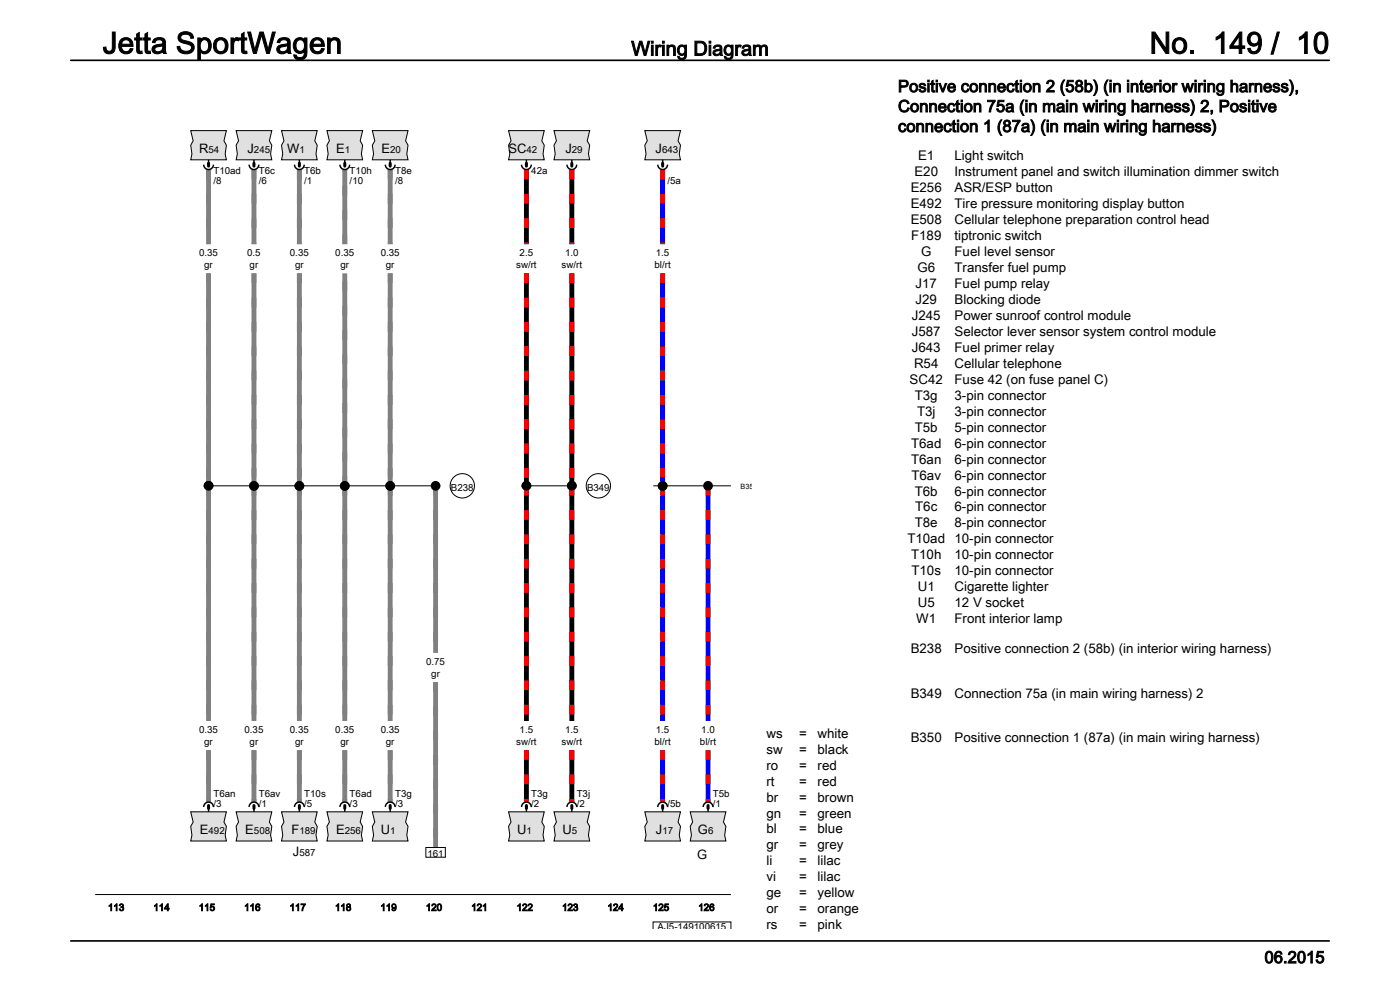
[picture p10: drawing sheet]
<svg xmlns="http://www.w3.org/2000/svg" width="297mm" height="210mm" viewBox="0 0 297 210" stroke-linecap="round" stroke-linejoin="round" font-family="sans-serif">
<g fill="none" stroke="#000" stroke-width=".21">
<path d="M43.7 103.1h49.2zM20.2 189.8h134.9M138.5 197v-1.4h16.6v1.4"/>
<circle cx="98.1" cy="103.1" r="2.58"/>
</g>
<path d="M59.7 27.7h7.6l-.5 2.2 .5 .9-.3 1.9 .3 1.2h-7.6l.3-1.2-.3-1.9 .5-.9z" fill="#e0e0e0"/>
<path d="M59.7 27.7h7.6l-.5 2.2 .5 .9-.3 1.9 .3 1.2h-7.6l.3-1.2-.3-1.9 .5-.9z" fill="none" stroke="#000" stroke-width=".21"/>
<path d="M59.7 172.2h7.6l-.5 2.2 .5 .9-.3 1.9 .3 1.2h-7.6l.3-1.2-.3-1.9 .5-.9z" fill="#e0e0e0"/>
<path d="M59.7 172.2h7.6l-.5 2.2 .5 .9-.3 1.9 .3 1.2h-7.6l.3-1.2-.3-1.9 .5-.9z" fill="none" stroke="#000" stroke-width=".21"/>
<path d="M50.1 172.2h7.6l-.6 2.2 .6 .9-.3 1.9 .3 1.2h-7.6l.3-1.2-.3-1.9 .5-.9z" fill="#e0e0e0"/>
<path d="M50.1 172.2h7.6l-.6 2.2 .6 .9-.3 1.9 .3 1.2h-7.6l.3-1.2-.3-1.9 .5-.9z" fill="none" stroke="#000" stroke-width=".21"/>
<path d="M69.4 172.2h7.5l-.5 2.2 .5 .9-.2 1.9 .2 1.2h-7.5l.2-1.2-.2-1.9 .5-.9z" fill="#e0e0e0"/>
<path d="M69.4 172.2h7.5l-.5 2.2 .5 .9-.2 1.9 .2 1.2h-7.5l.2-1.2-.2-1.9 .5-.9z" fill="none" stroke="#000" stroke-width=".21"/>
<path d="M79 172.2h7.6l-.6 2.2 .6 .9-.3 1.9 .3 1.2h-7.6l.2-1.2-.2-1.9 .5-.9z" fill="#e0e0e0"/>
<path d="M79 172.2h7.6l-.6 2.2 .6 .9-.3 1.9 .3 1.2h-7.6l.2-1.2-.2-1.9 .5-.9z" fill="none" stroke="#000" stroke-width=".21"/>
<path d="M69.4 27.7h7.5l-.5 2.2 .5 .9-.2 1.9 .2 1.2h-7.5l.2-1.2-.2-1.9 .5-.9z" fill="#e0e0e0"/>
<path d="M69.4 27.7h7.5l-.5 2.2 .5 .9-.2 1.9 .2 1.2h-7.5l.2-1.2-.2-1.9 .5-.9z" fill="none" stroke="#000" stroke-width=".21"/>
<path d="M79 27.7h7.6l-.6 2.2 .6 .9-.3 1.9 .3 1.2h-7.6l.2-1.2-.2-1.9 .5-.9z" fill="#e0e0e0"/>
<path d="M79 27.7h7.6l-.6 2.2 .6 .9-.3 1.9 .3 1.2h-7.6l.2-1.2-.2-1.9 .5-.9z" fill="none" stroke="#000" stroke-width=".21"/>
<path d="M107.9 27.7h7.6l-.6 2.2 .6 .9-.3 1.9 .3 1.2h-7.6l.2-1.2-.2-1.9 .5-.9z" fill="#e0e0e0"/>
<g fill="none" stroke="#000" stroke-width=".21">
<path d="M107.9 27.7h7.6l-.6 2.2 .6 .9-.3 1.9 .3 1.2h-7.6l.2-1.2-.2-1.9 .5-.9zM110.7 103.1h11.6z"/>
<circle cx="126.9" cy="103.1" r="2.58"/>
</g>
<path d="M117.5 27.7h7.6l-.5 2.2 .5 .9-.3 1.9 .3 1.2h-7.6l.3-1.2-.3-1.9 .5-.9z" fill="#e0e0e0"/>
<path d="M117.5 27.7h7.6l-.5 2.2 .5 .9-.3 1.9 .3 1.2h-7.6l.3-1.2-.3-1.9 .5-.9z" fill="none" stroke="#000" stroke-width=".21"/>
<path d="M107.9 172.2h7.6l-.6 2.2 .6 .9-.3 1.9 .3 1.2h-7.6l.2-1.2-.2-1.9 .5-.9z" fill="#e0e0e0"/>
<path d="M107.9 172.2h7.6l-.6 2.2 .6 .9-.3 1.9 .3 1.2h-7.6l.2-1.2-.2-1.9 .5-.9z" fill="none" stroke="#000" stroke-width=".21"/>
<path d="M117.5 172.2h7.6l-.5 2.2 .5 .9-.3 1.9 .3 1.2h-7.6l.3-1.2-.3-1.9 .5-.9z" fill="#e0e0e0"/>
<path d="M138.6 103.1h16.5M117.5 172.2h7.6l-.5 2.2 .5 .9-.3 1.9 .3 1.2h-7.6l.3-1.2-.3-1.9 .5-.9z" fill="none" stroke="#000" stroke-width=".21"/>
<path d="M136.8 172.2h7.6l-.6 2.2 .6 .9-.3 1.9 .3 1.2h-7.6l.2-1.2-.2-1.9 .5-.9z" fill="#e0e0e0"/>
<path d="M136.8 172.2h7.6l-.6 2.2 .6 .9-.3 1.9 .3 1.2h-7.6l.2-1.2-.2-1.9 .5-.9z" fill="none" stroke="#000" stroke-width=".21"/>
<path d="M146.4 172.2h7.6l-.5 2.2 .5 .9-.3 1.9 .3 1.2h-7.6l.3-1.2-.3-1.9 .5-.9z" fill="#e0e0e0"/>
<path d="M146.4 172.2h7.6l-.5 2.2 .5 .9-.3 1.9 .3 1.2h-7.6l.3-1.2-.3-1.9 .5-.9z" fill="none" stroke="#000" stroke-width=".21"/>
<path d="M136.8 27.7h7.6l-.6 2.2 .6 .9-.3 1.9 .3 1.2h-7.6l.2-1.2-.2-1.9 .5-.9z" fill="#e0e0e0"/>
<path d="M136.8 27.7h7.6l-.6 2.2 .6 .9-.3 1.9 .3 1.2h-7.6l.2-1.2-.2-1.9 .5-.9z" fill="none" stroke="#000" stroke-width=".21"/>
<path d="M40.5 27.7h7.5l-.5 2.2 .5 .9-.2 1.9 .2 1.2h-7.5l.2-1.2-.2-1.9 .5-.9z" fill="#e0e0e0"/>
<path d="M40.5 27.7h7.5l-.5 2.2 .5 .9-.2 1.9 .2 1.2h-7.5l.2-1.2-.2-1.9 .5-.9z" fill="none" stroke="#000" stroke-width=".21"/>
<path d="M50.1 27.7h7.6l-.6 2.2 .6 .9-.3 1.9 .3 1.2h-7.6l.3-1.2-.3-1.9 .5-.9z" fill="#e0e0e0"/>
<path d="M50.1 27.7h7.6l-.6 2.2 .6 .9-.3 1.9 .3 1.2h-7.6l.3-1.2-.3-1.9 .5-.9z" fill="none" stroke="#000" stroke-width=".21"/>
<path d="M40.5 172.2h7.5l-.5 2.2 .5 .9-.2 1.9 .2 1.2h-7.5l.2-1.2-.2-1.9 .5-.9z" fill="#e0e0e0"/>
<path d="M40.5 172.2h7.5l-.5 2.2 .5 .9-.2 1.9 .2 1.2h-7.5l.2-1.2-.2-1.9 .5-.9zM90.3 179.8h4.2v2h-4.2z" fill="none" stroke="#000" stroke-width=".21"/>
<g fill="none" stroke="#fff" stroke-width="1.9" stroke-linecap="butt">
<path d="M44.2 36v15.8M53.9 36v15.8M63.5 36v15.8M73.1 36v15.8M82.8 36v15.8M111.7 36v15.8M121.3 36v15.8M140.6 36v15.8M44.2 58v94.9M53.9 58v94.9M63.5 58v94.9M73.1 58v94.9"/>
<path d="M82.8 58v94.9M111.7 58v94.9M121.3 58v94.9M140.6 58v94.9M92.4 103.1v35.4M150.2 103.1v49.8M44.2 159.1v11M53.9 159.1v11M63.5 159.1v11M73.1 159.1v11M82.8 159.1v11M92.4 144.7v35.1"/>
<path d="M111.7 159.1v11M121.3 159.1v11M140.6 159.1v11M150.2 159.1v11"/>
</g>
<g fill="none" stroke="#808080" stroke-width="1" stroke-linecap="butt">
<path d="M44.2 36v15.8M53.9 36v15.8M63.5 36v15.8M73.1 36v15.8M82.8 36v15.8M44.2 58v94.9M53.9 58v94.9M63.5 58v94.9M73.1 58v94.9M82.8 58v94.9M92.4 103.1v35.4M44.2 159.1v11"/>
<path d="M53.9 159.1v11M63.5 159.1v11M73.1 159.1v11M82.8 159.1v11M92.4 144.7v35.1"/>
</g>
<g fill="none" stroke="#808080" stroke-width="1" stroke-dasharray="2.1 3.1" stroke-linecap="butt">
<path d="M44.2 36v15.8M53.9 36v15.8M63.5 36v15.8M82.8 36v15.8M44.2 58v45.1M53.9 58v45.1M63.5 58v45.1M73.1 51.8v-15.8M82.8 58v45.1M44.2 103.1v49.8M53.9 103.1v49.8M63.5 103.1v49.8"/>
<path d="M73.1 103.1v-45.1M73.1 103.1v49.8M82.8 103.1v49.8M92.4 103.1v35.4M44.2 159.1v11M53.9 159.1v11M63.5 159.1v11M73.1 159.1v11M82.8 159.1v11M92.4 144.7v35.1"/>
</g>
<g fill="#000">
<circle cx="44.2" cy="103.1" r="1.03"/>
<circle cx="53.9" cy="103.1" r="1.03"/>
<circle cx="63.5" cy="103.1" r="1.03"/>
<circle cx="73.1" cy="103.1" r="1.03"/>
<circle cx="82.8" cy="103.1" r="1.03"/>
<circle cx="92.4" cy="103.1" r="1.03"/>
<circle cx="111.7" cy="103.1" r="1.03"/>
<circle cx="121.3" cy="103.1" r="1.03"/>
<circle cx="140.6" cy="103.1" r="1.03"/>
<circle cx="150.2" cy="103.1" r="1.03"/>
</g>
<g fill="none" stroke="#000" stroke-width=".31">
<path d="M43.2 34.9a1.03 1.03 0 0 0 1 1.1 1.03 1.03 0 0 0 1.1-1.1M44.2 33.9v1M52.8 34.9a1.03 1.03 0 0 0 1.1 1.1 1.03 1.03 0 0 0 1-1.1M53.9 33.9v1M62.5 34.9a1.03 1.03 0 0 0 1 1.1 1.03 1.03 0 0 0 1-1.1M63.5 33.9v1M72.1 34.9a1.03 1.03 0 0 0 1 1.1 1.03 1.03 0 0 0 1.1-1.1M73.1 33.9v1M81.7 34.9a1.03 1.03 0 0 0 1.1 1.1 1.03 1.03 0 0 0 1-1.1M82.8 33.9v1M110.6 34.9a1.03 1.03 0 0 0 1.1 1.1 1.03 1.03 0 0 0 1-1.1M111.7 33.9v1"/>
<path d="M120.3 34.9a1.03 1.03 0 0 0 1 1.1 1.03 1.03 0 0 0 1-1.1M121.3 33.9v1M139.5 34.9a1.03 1.03 0 0 0 1.1 1.1 1.03 1.03 0 0 0 1-1.1M140.6 33.9v1M43.2 171.2a1.03 1.03 0 0 1 1-1.1 1.03 1.03 0 0 1 1.1 1.1M44.2 171.2v1M52.8 171.2a1.03 1.03 0 0 1 1.1-1.1 1.03 1.03 0 0 1 1 1.1M53.9 171.2v1M62.5 171.2a1.03 1.03 0 0 1 1-1.1 1.03 1.03 0 0 1 1 1.1M63.5 171.2v1M72.1 171.2a1.03 1.03 0 0 1 1-1.1 1.03 1.03 0 0 1 1.1 1.1M73.1 171.2v1"/>
<path d="M81.7 171.2a1.03 1.03 0 0 1 1.1-1.1 1.03 1.03 0 0 1 1 1.1M82.8 171.2v1M110.6 171.2a1.03 1.03 0 0 1 1.1-1.1 1.03 1.03 0 0 1 1 1.1M111.7 171.2v1M120.3 171.2a1.03 1.03 0 0 1 1-1.1 1.03 1.03 0 0 1 1 1.1M121.3 171.2v1M139.5 171.2a1.03 1.03 0 0 1 1.1-1.1 1.03 1.03 0 0 1 1 1.1M140.6 171.2v1M149.2 171.2a1.03 1.03 0 0 1 1-1.1 1.03 1.03 0 0 1 1 1.1M150.2 171.2v1"/>
</g>
<g fill="none" stroke="#000" stroke-width=".64">
<path d="M44.2 34.6v.6M53.9 34.6v.6M63.5 34.6v.6M73.1 34.6v.6M82.8 34.6v.6M111.7 34.6v.6M121.3 34.6v.6M140.6 34.6v.6M44.2 170.9v.6M53.9 170.9v.6M63.5 170.9v.6M73.1 170.9v.6"/>
<path d="M82.8 170.9v.6M111.7 170.9v.6M121.3 170.9v.6M140.6 170.9v.6M150.2 170.9v.6"/>
</g>
<path d="M111.7 36v15.8M121.3 36v15.8M111.7 58v94.9M121.3 58v94.9M111.7 159.1v11M121.3 159.1v11" fill="none" stroke="#000" stroke-width="1" stroke-linecap="butt"/>
<g fill="none" stroke="#f00" stroke-width="1" stroke-dasharray="2.1 3.1" stroke-linecap="butt">
<path d="M111.7 36v15.8M121.3 36v15.8M140.6 36v15.8M111.7 58v45.1M121.3 58v45.1M140.6 58v45.1M111.7 103.1v49.8M121.3 103.1v49.8M140.6 103.1v49.8M150.2 103.1v49.8M111.7 159.1v11M121.3 159.1v11"/>
<path d="M140.6 159.1v11M150.2 159.1v11"/>
</g>
<path d="M140.6 36v15.8M140.6 58v94.9M150.2 103.1v49.8M140.6 159.1v11M150.2 159.1v11" fill="none" stroke="#00f" stroke-width="1" stroke-linecap="butt"/>
<path d="M15 12.8h267M15 199.6h267" fill="none" stroke="#000" stroke-width=".35"/>
<g font-size="6.3">
<text x="21.8" y="11.3">Jetta SportWagen</text>
<text x="243.9" y="11.3">No. 149 / 10</text>
</g>
<text font-size="4.2" x="133.9" y="11.8">Wiring Diagram</text>
<g font-size="3.5">
<text x="190.5" y="19.5">Positive connection 2 (58b) (in interior wiring harness),</text>
<text x="190.5" y="23.8">Connection 75a (in main wiring harness) 2, Positive</text>
<text x="190.5" y="28">connection 1 (87a) (in main wiring harness)</text>
<text x="268.2" y="204.3">06.2015</text>
</g>
<g font-size="2.8">
<text x="42.3" y="32.4">R</text>
<text x="52.5" y="32.4">J</text>
<text x="60.9" y="32.4">W</text>
<text x="71.3" y="32.4">E</text>
<text x="80.9" y="32.4">E</text>
<text x="107.9" y="32.4">SC</text>
<text x="119.9" y="32.4">J</text>
<text x="139.1" y="32.4">J</text>
<text x="194.8" y="34">E1</text>
<text x="202.5" y="34">Light switch</text>
<text x="193.2" y="40.8">E256</text>
<text x="194" y="37.4">E20</text>
<text x="202.5" y="37.4">Instrument panel and switch illumination dimmer switch</text>
<text x="202.5" y="40.8">ASR/ESP button</text>
<text x="193.2" y="44.1">E492</text>
<text x="193.2" y="47.5">E508</text>
<text x="202.5" y="44.1">Tire pressure monitoring display button</text>
<text x="202.5" y="47.5">Cellular telephone preparation control head</text>
<text x="193.3" y="50.9">F189</text>
<text x="202.5" y="50.9">tiptronic switch</text>
<text x="194.6" y="57.7">G6</text>
<text x="195.4" y="54.3">G</text>
<text x="202.5" y="54.3">Fuel level sensor</text>
<text x="202.5" y="57.7">Transfer fuel pump</text>
<text x="194.2" y="61.1">J17</text>
<text x="194.2" y="64.5">J29</text>
<text x="202.5" y="61.1">Fuel pump relay</text>
<text x="202.5" y="64.5">Blocking diode</text>
<text x="193.4" y="67.9">J245</text>
<text x="193.4" y="71.2">J587</text>
<text x="202.5" y="67.9">Power sunroof control module</text>
<text x="202.5" y="71.2">Selector lever sensor system control module</text>
<text x="193.4" y="74.6">J643</text>
<text x="202.5" y="74.6">Fuel primer relay</text>
<text x="193" y="81.4">SC42</text>
<text x="193.9" y="78">R54</text>
<text x="202.5" y="78">Cellular telephone</text>
<text x="202.5" y="81.4">Fuse 42 (on fuse panel C)</text>
<text x="194.1" y="84.8">T3g</text>
<text x="194.5" y="88.2">T3j</text>
<text x="202.5" y="84.8">3-pin connector</text>
<text x="202.5" y="88.2">3-pin connector</text>
<text x="193.3" y="94.9">T6ad</text>
<text x="194.1" y="91.6">T5b</text>
<text x="202.5" y="91.6">5-pin connector</text>
<text x="202.5" y="94.9">6-pin connector</text>
<text x="193.3" y="98.3">T6an</text>
<text x="193.4" y="101.7">T6av</text>
<text x="202.5" y="98.3">6-pin connector</text>
<text x="202.5" y="101.7">6-pin connector</text>
<text x="194.1" y="105.1">T6b</text>
<text x="202.5" y="105.1">6-pin connector</text>
<text x="194.1" y="111.9">T8e</text>
<text x="194.1" y="108.5">T6c</text>
<text x="202.5" y="108.5">6-pin connector</text>
<text x="202.5" y="111.9">8-pin connector</text>
<text x="192.5" y="115.3">T10ad</text>
<text x="193.3" y="118.7">T10h</text>
<text x="202.5" y="115.3">10-pin connector</text>
<text x="202.5" y="118.7">10-pin connector</text>
<text x="193.4" y="122">T10s</text>
<text x="194.7" y="125.4">U1</text>
<text x="202.5" y="122">10-pin connector</text>
<text x="202.5" y="125.4">Cigarette lighter</text>
<text x="194.7" y="128.8">U5</text>
<text x="202.5" y="128.8">12 V socket</text>
<text x="194.4" y="132.2">W1</text>
<text x="202.5" y="132.2">Front interior lamp</text>
<text x="193.2" y="138.6">B238</text>
<text x="202.5" y="138.6">Positive connection 2 (58b) (in interior wiring harness)</text>
<text x="193.2" y="148">B349</text>
<text x="202.5" y="148">Connection 75a (in main wiring harness) 2</text>
<text x="162.6" y="156.5">ws</text>
<text x="162.6" y="159.9">sw</text>
<text x="169.5" y="156.5">=</text>
<text x="169.5" y="159.9">=</text>
<text x="173.4" y="156.5">white</text>
<text x="173.4" y="159.9">black</text>
<text x="193.2" y="157.4">B350</text>
<text x="202.5" y="157.4">Positive connection 1 (87a) (in main wiring harness)</text>
<text x="162.6" y="163.3">ro</text>
<text x="162.6" y="166.6">rt</text>
<text x="169.5" y="163.3">=</text>
<text x="169.5" y="166.6">=</text>
<text x="173.4" y="163.3">red</text>
<text x="173.4" y="166.6">red</text>
<text x="162.6" y="170">br</text>
<text x="162.6" y="173.4">gn</text>
<text x="169.5" y="170">=</text>
<text x="169.5" y="173.4">=</text>
<text x="173.4" y="170">brown</text>
<text x="173.4" y="173.4">green</text>
<text x="42.4" y="176.8">E</text>
<text x="52" y="176.8">E</text>
<text x="61.8" y="176.8">F</text>
<text x="71.3" y="176.8">E</text>
<text x="80.8" y="176.8">U</text>
<text x="109.7" y="176.8">U</text>
<text x="119.3" y="176.8">U</text>
<text x="139.2" y="176.8">J</text>
<text x="148.1" y="176.8">G</text>
<text x="162.6" y="176.8">bl</text>
<text x="169.5" y="176.8">=</text>
<text x="173.4" y="176.8">blue</text>
<text x="62.1" y="181.6">J</text>
<text x="147.9" y="182.1">G</text>
<text x="162.6" y="180.2">gr</text>
<text x="162.6" y="183.6">li</text>
<text x="169.5" y="180.2">=</text>
<text x="169.5" y="183.6">=</text>
<text x="173.4" y="180.2">grey</text>
<text x="173.4" y="183.6">lilac</text>
<text x="162.6" y="187">vi</text>
<text x="162.6" y="190.3">ge</text>
<text x="169.5" y="187">=</text>
<text x="169.5" y="190.3">=</text>
<text x="173.4" y="187">lilac</text>
<text x="173.4" y="190.3">yellow</text>
<text x="162.6" y="193.7">or</text>
<text x="162.6" y="197.1">rs</text>
<text x="169.5" y="193.7">=</text>
<text x="169.5" y="197.1">=</text>
<text x="173.4" y="193.7">orange</text>
<text x="173.4" y="197.1">pink</text>
</g>
<g font-size="2.1">
<text x="44.2" y="32.4">54</text>
<text x="53.9" y="32.4">245</text>
<text x="63.5" y="32.4">1</text>
<text x="73.1" y="32.4">1</text>
<text x="82.8" y="32.4">20</text>
<text x="111.7" y="32.4">42</text>
<text x="121.3" y="32.4">29</text>
<text x="140.4" y="32.4">643</text>
<text x="45.3" y="37">T10ad</text>
<text x="45.3" y="39.1">/8</text>
<text x="54.9" y="37">T6c</text>
<text x="54.9" y="39.1">/6</text>
<text x="64.5" y="37">T6b</text>
<text x="64.5" y="39.1">/1</text>
<text x="74.2" y="37">T10h</text>
<text x="74.2" y="39.1">/10</text>
<text x="83.8" y="37">T8e</text>
<text x="83.8" y="39.1">/8</text>
<text x="112.7" y="37">42a</text>
<text x="141.6" y="39.1">/5a</text>
<text x="42.2" y="54.4">0.35</text>
<text x="43.3" y="57">gr</text>
<text x="52.4" y="54.4">0.5</text>
<text x="53" y="57">gr</text>
<text x="61.5" y="54.4">0.35</text>
<text x="62.6" y="57">gr</text>
<text x="71.1" y="54.4">0.35</text>
<text x="72.2" y="57">gr</text>
<text x="80.8" y="54.4">0.35</text>
<text x="81.9" y="57">gr</text>
<text x="109.5" y="57">sw/rt</text>
<text x="110.2" y="54.4">2.5</text>
<text x="119.1" y="57">sw/rt</text>
<text x="119.9" y="54.4">1.0</text>
<text x="138.9" y="57">bl/rt</text>
<text x="139.1" y="54.4">1.5</text>
<text x="95.7" y="104.3">B238</text>
<text x="124.5" y="104.3">B349</text>
<text x="90.4" y="141.1">0.75</text>
<text x="91.5" y="143.6">gr</text>
<text x="42.2" y="155.5">0.35</text>
<text x="51.9" y="155.5">0.35</text>
<text x="61.5" y="155.5">0.35</text>
<text x="71.1" y="155.5">0.35</text>
<text x="80.8" y="155.5">0.35</text>
<text x="110.2" y="155.5">1.5</text>
<text x="119.9" y="155.5">1.5</text>
<text x="139.1" y="155.5">1.5</text>
<text x="148.8" y="155.5">1.0</text>
<text x="43.3" y="158.1">gr</text>
<text x="53" y="158.1">gr</text>
<text x="62.6" y="158.1">gr</text>
<text x="72.2" y="158.1">gr</text>
<text x="81.9" y="158.1">gr</text>
<text x="109.5" y="158.1">sw/rt</text>
<text x="119.1" y="158.1">sw/rt</text>
<text x="138.9" y="158.1">bl/rt</text>
<text x="148.5" y="158.1">bl/rt</text>
<text x="45.3" y="169.1">T6an</text>
<text x="45.3" y="171.2">/3</text>
<text x="54.9" y="169.1">T6av</text>
<text x="54.9" y="171.2">/1</text>
<text x="64.5" y="169.1">T10s</text>
<text x="64.5" y="171.2">/5</text>
<text x="74.2" y="169.1">T6ad</text>
<text x="74.2" y="171.2">/3</text>
<text x="83.8" y="169.1">T3g</text>
<text x="83.8" y="171.2">/3</text>
<text x="112.7" y="169.1">T3g</text>
<text x="112.7" y="171.2">/2</text>
<text x="122.3" y="169.1">T3j</text>
<text x="122.3" y="171.2">/2</text>
<text x="141.6" y="171.2">/5b</text>
<text x="151.2" y="169.1">T5b</text>
<text x="151.2" y="171.2">/1</text>
<text x="44.2" y="176.8">492</text>
<text x="53.9" y="176.8">508</text>
<text x="63.5" y="176.8">189</text>
<text x="73.1" y="176.8">256</text>
<text x="82.8" y="176.8">1</text>
<text x="111.7" y="176.8">1</text>
<text x="121.3" y="176.8">5</text>
<text x="140.5" y="176.8">17</text>
<text x="150.2" y="176.8">6</text>
<text x="63.5" y="181.6">587</text>
<text x="90.7" y="181.8">161</text>
<text x="22.9" y="193.2">113</text>
<text x="32.5" y="193.2">114</text>
<text x="42.2" y="193.2">115</text>
<text x="51.8" y="193.2">116</text>
<text x="61.4" y="193.2">117</text>
<text x="71.1" y="193.2">118</text>
<text x="80.7" y="193.2">119</text>
<text x="90.3" y="193.2">120</text>
<text x="100" y="193.2">121</text>
<text x="109.6" y="193.2">122</text>
<text x="119.2" y="193.2">123</text>
<text x="128.9" y="193.2">124</text>
<text x="138.5" y="193.2">125</text>
<text x="139.5" y="197.3">AJ5-149100615</text>
<text x="148.1" y="193.2">126</text>
</g>
<text font-size="1.5" x="157.1" y="103.8">B350</text>
</svg>
